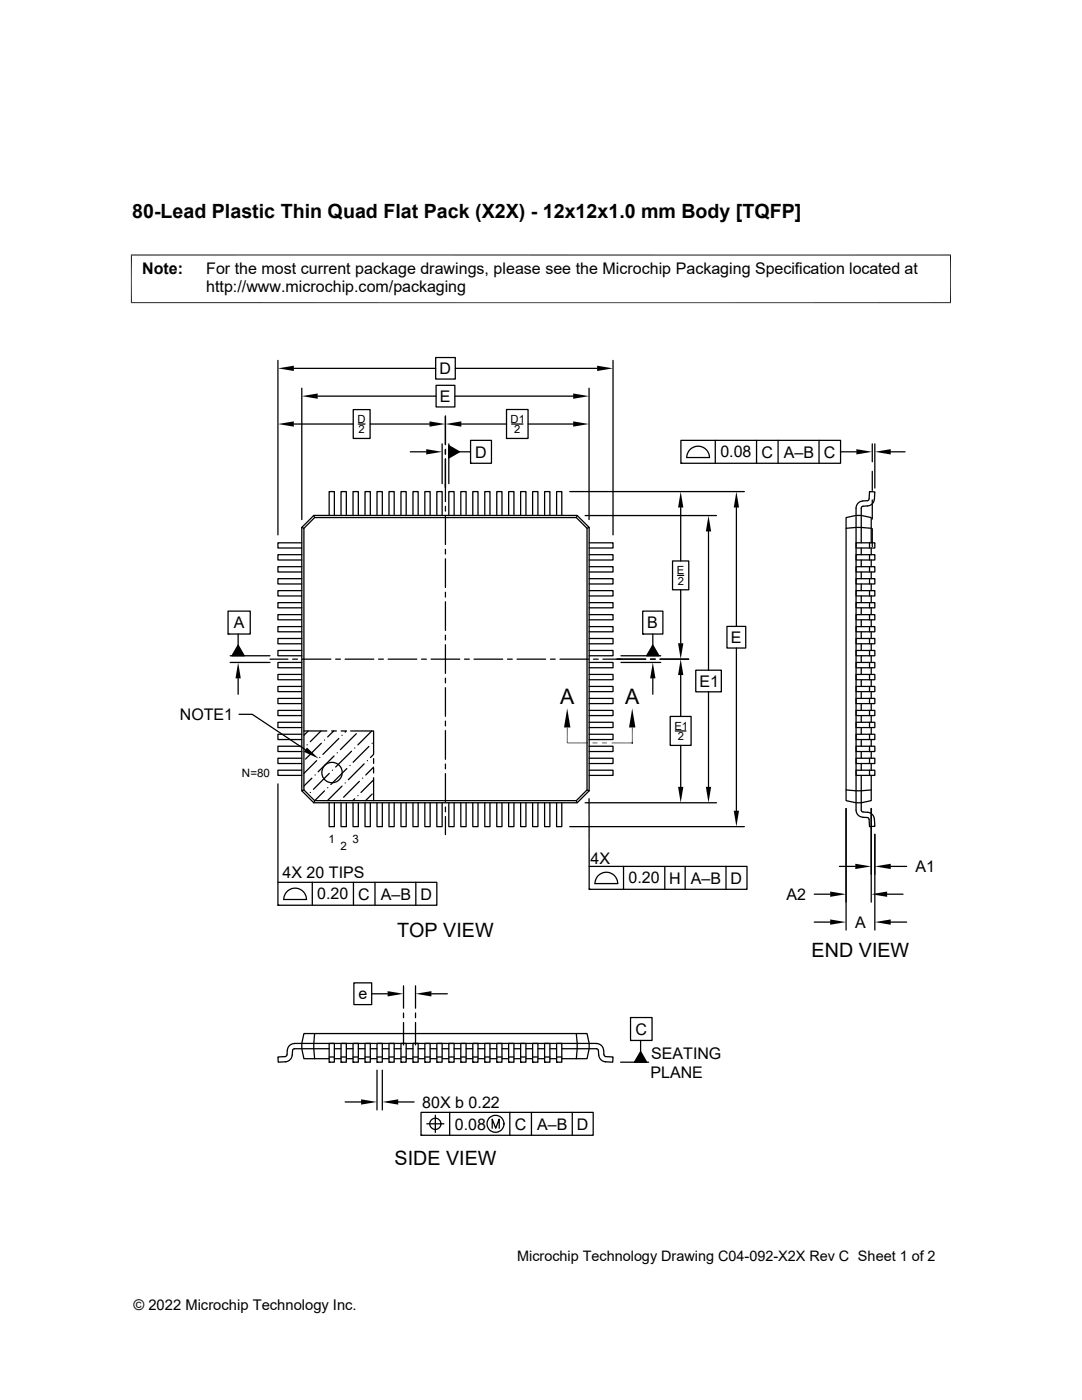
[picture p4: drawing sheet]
<svg xmlns="http://www.w3.org/2000/svg" width="216mm" height="279mm" viewBox="0 0 216 279" stroke-linecap="round" stroke-linejoin="round" font-family="sans-serif">
<g fill="none" stroke="#000" stroke-width=".25">
<path d="M55.5 71.9v34.8M58.6 73.5h28.3M60.2 77.5v26.2M63.4 79.1h23.6M86.9 71.4h3.9v4.2h-3.9zM87 76.9h3.8v4.3h-3.8zM90.8 79.1h23.6M90.8 73.5h28.3M117.5 77.5v26.2M122.3 71.9v34.8M58.6 84.6h11.9M70.5 81.7h3.4v5.8h-3.4z"/>
<path d="M71.5 84.6h1.3M73.9 84.6h11.8M81.9 90.2h3.1M88.2 88.6v7.9M88.9 83v5.7M88.9 89.7v.9M88.9 91.6v8.5M89.6 88.9l2.1 1.3-2.1 1.2zM89.6 88.6v7.9M91.7 90.2h2.2M92.1 84.6h9M93.9 87.9h4.2v4.6h-4.2z"/>
<path d="M93.9 92.5h.1M101.1 81.7h4.3v5.8h-4.3zM102.1 84.6h2.3M105.4 84.6h9M113.7 98.1h34.8M135.9 87.9h31.8v4.6h-31.8zM135.9 92.5h.1M137.8 89.6a2.27 2.27 0 0 1 2.4-.3 2.27 2.27 0 0 1 1.4 2h-4.6l.2-.9zM142.7 87.9v4.6M151 87.9v4.6M155.3 87.9v4.6M163.4 87.9v4.6"/>
<path d="M167.7 90.2h3.2M174.1 88.6v3.6M174.1 94.1v3.8M174.1 99.8v3.8M174.5 99.6a1.42 1.42 0 0 1-1.4 1.4h-1l-.2 .4v6.9M174.5 99.6l.1-1.4-1.1-.1-.1 1.5-.1 .2-.2 .1a2.06 2.06 0 0 0-1.9 .5l-.4 1v60.3a1.43 1.43 0 0 0 1.3 1.4M174.6 88.6v8.8M177.4 90.2h3.2M60.2 105.3l.4 .1M60.2 117.9h-4.7v1h4.7M60.2 115.5h-4.7v1h4.7M60.2 113.1h-4.7v1.1h4.7"/>
<path d="M60.2 110.7h-4.7v1.1h4.7M60.2 108.3h-4.7v1.1h4.7M62.6 102.9l.2 .4M62.6 102.9h52.6l2.4 2.4v52.5l-2.4 2.4h-52.6l-2.4-2.4v-52.5zM62.8 103.3h52.2l2.1 2.1v52.2l-2.1 2.2h-52.2l-2.2-2.2v-52.2zM65.7 102.9v-4.8h1v4.8M68.1 102.9v-4.8h1v4.8M70.4 102.9v-4.8h1.1v4.8M72.8 102.9v-4.8h1.1v4.8M75.2 102.9v-4.8h1.1v4.8M77.6 102.9v-4.8h1.1v4.8M80 102.9v-4.8h1v4.8"/>
<path d="M82.4 102.9v-4.8h1v4.8M84.8 102.9v-4.8h1v4.8M87.2 102.9v-4.8h1v4.8M88.9 101v1M88.9 103v5.7M88.9 109.6v1M88.9 111.5v5.7M88.9 118.2v.9M89.6 102.9v-4.8h1v4.8M91.9 102.9v-4.8h1.1v4.8M94.3 102.9v-4.8h1.1v4.8M96.7 102.9v-4.8h1.1v4.8"/>
<path d="M99.1 102.9v-4.8h1.1v4.8M101.5 102.9v-4.8h1.1v4.8M103.9 102.9v-4.8h1v4.8M106.3 102.9v-4.8h1v4.8M108.7 102.9v-4.8h1v4.8M111.1 102.9v-4.8h1v4.8M115.2 102.9l-.2 .4M116.8 102.9h26.2M117.6 105.3l-.5 .1M117.6 108.3h4.7v1.1h-4.7M117.6 110.7h4.7v1.1h-4.7M117.6 113.1h4.7v1.1h-4.7"/>
<path d="M117.6 115.5h4.7v1h-4.7M117.6 117.9h4.7v1h-4.7M134.2 112h3.2v5.7h-3.2zM135.2 114.8h1.2M135.8 101.3v10.7M135.8 117.7v10.7M141.4 106.1v27.7M146.9 101.3v23.7M168.8 105.4l2-.1 3 .1M170.8 117.9h3.8v1h-3.8zM170.8 115.5h3.8v1h-3.8zM170.8 113.1h3.8v1.1h-3.8z"/>
<path d="M170.8 110.7h3.8v1.1h-3.8zM170.8 108.3h3.8v1.1h-3.8zM171.9 118.9v1.4M171.9 116.5v1.4M171.9 114.2v1.3M171.9 111.8v1.3M171.9 109.4v1.3M173.5 117.9v1M173.5 115.5v1M173.5 113.1v1.1M173.5 110.7v1.1M173.5 108.3v1.1"/>
<path d="M173.8 108.3v-5l-1.9-.4h-1.1l-2 .4v56.5l2 .4h1.1l1.9-.4v-5.1M173.8 118.9v1.4M173.8 116.5v1.4M173.8 114.2v1.3M173.8 111.8v1.3M173.8 109.4v1.3M174.1 105.5v3.6M45.5 122h4.4v4.5h-4.4zM45.5 126.5h.1M45.9 132.2h8M45.9 130.9h8M47.5 126.5v2.3"/>
<path d="M47.5 128.8l1.2 2.1h-2.4zM47.5 135.4v3.2M53.9 131.6h3.5M58.4 131.6h1M60.2 139.4h-4.7v1h4.7M60.2 137h-4.7v1h4.7M60.2 134.6h-4.7v1.1h4.7M60.2 132.2h-4.7v1.1h4.7M60.2 129.8h-4.7v1.1h4.7M60.2 127.4h-4.7v1.1h4.7M60.2 125.1h-4.7v1h4.7M60.2 122.7h-4.7v1h4.7"/>
<path d="M60.2 120.3h-4.7v1h4.7M60.3 131.6h5.7M67 131.6h.9M68.9 131.6h5.7M75.5 131.6h1M77.4 131.6h5.8M84.1 131.6h1M86 131.6h5.7M88.9 120.1v5.7M88.9 126.8v.9M88.9 128.7v5.7M88.9 135.3v1"/>
<path d="M88.9 137.2v5.8M92.7 131.6h.9M94.6 131.6h5.7M101.3 131.6h.9M103.2 131.6h5.7M109.8 131.6h1M111.7 131.6h5.8M117.6 120.3h4.7v1h-4.7M117.6 122.7h4.7v1h-4.7M117.6 125.1h4.7v1h-4.7M117.6 127.4h4.7v1.1h-4.7M117.6 129.8h4.7v1.1h-4.7"/>
<path d="M117.6 132.2h4.7v1.1h-4.7M117.6 134.6h4.7v1.1h-4.7M117.6 137h4.7v1h-4.7M117.6 139.4h4.7v1h-4.7M118.4 131.6h1M120.3 131.6h8.5M123.9 132.2h7.9M123.9 130.9h7.9M128.2 122h4.1v4.5h-4.1zM128.2 126.5h.1M129.8 131.6h.9M130.3 135.4v3.2"/>
<path d="M130.3 128.8l1.2 2.1h-2.5zM130.3 126.5v2.3M131.7 131.6h5.7M135.8 134.7v8.3M138.8 133.8h5.1v4.3h-5.1zM141.4 138.1v18.9M145.1 125h3.7v4.3h-3.7zM146.9 129.3v32.5M170.8 139.4h3.8v1h-3.8zM170.8 137h3.8v1h-3.8zM170.8 134.6h3.8v1.1h-3.8zM170.8 132.2h3.8v1.1h-3.8z"/>
<path d="M170.8 129.8h3.8v1.1h-3.8zM170.8 127.4h3.8v1.1h-3.8zM170.8 125.1h3.8v1h-3.8zM170.8 122.7h3.8v1h-3.8zM170.8 120.3h3.8v1h-3.8zM171.9 138v1.4M171.9 135.7v1.3M171.9 133.3v1.3M171.9 130.9v1.3M171.9 128.5v1.3M171.9 126.1v1.3M171.9 123.7v1.4"/>
<path d="M171.9 121.3v1.4M173.5 139.4v1M173.5 137v1M173.5 134.6v1.1M173.5 132.2v1.1M173.5 129.8v1.1M173.5 127.4v1.1M173.5 125.1v1M173.5 122.7v1M173.5 120.3v1M173.8 138v1.4M173.8 135.7v1.3"/>
<path d="M173.8 133.3v1.3M173.8 130.9v1.3M173.8 128.5v1.3M173.8 126.1v1.3M173.8 123.7v1.4M173.8 121.3v1.4M47.7 142.6h2.6l10.6 7M55.5 156.4v19.7M60.2 153.7h-4.7v1h4.7M60.2 151.3h-4.7v1.1h4.7M60.2 148.9h-4.7v1.1h4.7M60.2 146.5h-4.7v1.1h4.7"/>
<path d="M60.2 144.1h-4.7v1.1h4.7M60.2 141.8h-4.7v1h4.7M60.6 157.6l-.4 .2M60.6 145.9h4.6M61.3 148.7h.1M61.5 145.9l-.9 .8M61.9 158.2h.1M62.2 155.3l-1.6 1.6M62.9 154.7h.1M63.2 151.8l-2.6 2.5M63.8 151.2h.1M64.1 145.9l-2.2 2.1"/>
<path d="M64.1 148.3l-3.1 3.2M64.7 147.7h.1M64.7 157.8l-1.9 2-.2 .4M65.4 157.2h.1M65.7 154.3l-3.2 3.2M66.2 145.9h.9M66.3 153.7h.1M66.6 145.9l-1.2 1.2M66.7 150.9l-3.2 3.1M67.3 150.2h.1M67.6 147.4l-3.2 3.2M67.9 159.7h.1"/>
<path d="M68.1 145.9h.9M68.2 146.7h.1M68.2 156.9l-2.9 2.9M68.9 156.3h.1M69.1 145.9l-.2 .2M69.2 153.4l-3.2 3.2M69.8 152.8h.1M70 145.9h4.5v4.6M70.1 149.9l-3.1 3.2M70.8 149.3h.1M70.8 159.4l-.4 .4M71.1 146.4l-3.2 3.2"/>
<path d="M71.4 158.8h.1M71.7 155.9l-3.1 3.2M72.3 155.3h.1M72.7 152.4l-3.2 3.2M73.3 151.8h.1M73.6 149l-3.1 3.1M74.2 145.9l-2.8 2.8M74.3 148.3h.1M74.3 158.5l-1.4 1.3M74.5 150.6l-.6 .6M74.5 153.1l-1.5 1.6M74.5 151.4v1"/>
<path d="M74.5 153.3v1M74.5 155.2v4.6M74.5 155.6l-2.5 2.6M88.9 143.9v1M88.9 145.8v5.7M88.9 152.5v.9M88.9 154.4v5.7M115 159.8l.2 .4M117.1 157.6l.5 .2M117.5 159.4l.1 13.5M117.6 141.8h4.7v1h-4.7M117.6 144.1h4.7v1.1h-4.7"/>
<path d="M117.6 146.5h4.7v1.1h-4.7M117.6 148.9h4.7v1.1h-4.7M117.6 151.3h4.7v1.1h-4.7M117.6 153.7h4.7v1h-4.7M126.2 148.3h.1M133.7 143h4.2v5.8h-4.2zM134.7 145.9h2.2M135.8 148.8v8.2M168.8 157.6l2 .2 3-.2M170.8 153.7h3.8v1h-3.8zM170.8 151.3h3.8v1.1h-3.8zM170.8 148.9h3.8v1.1h-3.8z"/>
<path d="M170.8 146.5h3.8v1.1h-3.8zM170.8 144.1h3.8v1.1h-3.8zM170.8 141.8h3.8v1h-3.8zM171.9 154.7v7l.2 .3 1 .1a1.42 1.42 0 0 1 1.4 1.3M171.9 150v1.3M171.9 152.4v1.3M171.9 147.6v1.3M171.9 145.2v1.3M171.9 142.8v1.3M171.9 140.4v1.4M173.5 151.3v1.1M173.5 153.7v1"/>
<path d="M173.5 148.9v1.1M173.5 146.5v1.1M173.5 144.1v1.1M173.5 141.8v1M173.8 152.4v1.3M173.8 150v1.3M173.8 147.6v1.3M173.8 145.2v1.3M173.8 142.8v1.3M173.8 140.4v1.4M55.5 176.1h31.7v4.6h-31.7zM57.4 177.8a2.27 2.27 0 0 1 2.4-.3 2.27 2.27 0 0 1 1.4 2h-4.6l.2-.9z"/>
<path d="M62.3 176.1v4.6M65.7 160.2v4.8h1v-4.8M68.1 160.2v4.8h1v-4.8M70.4 160.2v4.8h1.1v-4.8M70.5 176.1v4.6M72.8 160.2v4.8h1.1v-4.8M74.8 176.1v4.6M75.2 160.2v4.8h1.1v-4.8M77.6 160.2v4.8h1.1v-4.8M80 160.2v4.8h1v-4.8M82.4 160.2v4.8h1v-4.8M83 176.1v4.6"/>
<path d="M84.8 160.2v4.8h1v-4.8M87.2 160.2v4.8h1v-4.8M88.9 161.1v.9M88.9 163v3.6M89.6 160.2v4.8h1v-4.8M91.9 160.2v4.8h1.1v-4.8M94.3 160.2v4.8h1.1v-4.8M96.7 160.2v4.8h1.1v-4.8M99.1 160.2v4.8h1.1v-4.8M101.5 160.2v4.8h1.1v-4.8M103.9 160.2v4.8h1v-4.8M106.3 160.2v4.8h1v-4.8"/>
<path d="M108.7 160.2v4.8h1v-4.8M111.1 160.2v4.8h1v-4.8M113.7 165h34.8M116.8 160.2h26.2M117.6 172.9h31.5v4.6h-31.5zM117.6 177.5h.1M119.5 174.6a2.27 2.27 0 0 1 2.4-.3 2.27 2.27 0 0 1 1.4 2h-4.6l.2-.9zM124.4 172.9v4.6M132.7 172.9v4.6M136.7 172.9v4.6M144.9 172.9v4.6M162.5 178.5h3.2"/>
<path d="M167.5 172.9h3.2M168.8 161.4v24.2M172.1 163.1l1.2 .2 .2 1.7 1.1-.1-.1-1.5M173.8 161.4v18.6M174.6 166.5v19.1M177 178.5h3.2M177.7 172.9h3.2M55.5 180.7h.1M70.6 196.2h3.6v4.3h-3.6zM74.2 198.3h3.1M80.5 196.7v4.5M82.9 196.7v4.5"/>
<path d="M86.1 198.3h3.2M162.5 184h3.2M177.7 184h3.2M58.8 208.3a1.45 1.45 0 0 0-1.5 1.3l-.2 1.2-1.6 .1v1.1l1.5-.1a1.45 1.45 0 0 0 1.3-1.3l.1-1.1 .4-.2h6.9M58.8 208.2h60.2M62.8 206.3l-.2 1.9 .2 3.1M65.7 208.2h1v3.8h-1zM65.7 212h.1M65.7 211.3h-5.1l-.4-2v-1.1l.4-1.9h56.5l.5 1.9v1.1l-.5 2h-5M65.7 210.9h1M66.7 211.3h1.4M66.7 209.3h1.4"/>
<path d="M68.1 208.2h1v3.8h-1zM68.1 212h.1M68.1 210.9h1M68.9 219.9h3.2M69.1 209.3h1.3M69.1 211.3h1.3M70.4 208.2h1.1v3.8h-1.1zM70.4 212h.1M70.4 210.9h1.1M71.5 209.3h1.3M71.5 211.3h1.3M72.8 208.2h1.1v3.8h-1.1z"/>
<path d="M72.8 212h.1M72.8 210.9h1.1M73.9 209.3h1.3M73.9 211.3h1.3M75.2 208.2h1.1v3.8h-1.1zM75.2 212h.1M75.2 210.9h1.1M75.2 213.6v7.9M76.3 209.3h1.3M76.3 211.3h1.3M76.3 213.6v7.9M77.6 208.2h1.1v3.8h-1.1z"/>
<path d="M77.6 212h.1M77.6 210.9h1.1M78.7 209.3h1.3M78.7 211.3h1.3M79.5 219.9h3.1M80 208.2h1v3.8h-1zM80 212h.1M80 210.9h1M80.5 202.2v.9M80.5 204.1v4.4M81 209.3h1.4M81 211.3h1.4"/>
<path d="M82.4 208.2h1v3.8h-1zM82.4 212h.1M82.4 210.9h1M82.9 202.2v.9M82.9 204.1v4.4M83.4 209.3h1.4M83.4 211.3h1.4M84.8 208.2h1v3.8h-1zM84.8 212h.1M84.8 210.9h1M85.8 209.3h1.4M85.8 211.3h1.4"/>
<path d="M87.2 208.2h1v3.8h-1zM87.2 212h.1M87.2 210.9h1M88.2 209.3h1.4M88.2 211.3h1.4M89.6 208.2h1v3.8h-1zM89.6 212h.1M89.6 210.9h1M90.6 209.3h1.3M90.6 211.3h1.3M91.9 208.2h1.1v3.8h-1.1zM91.9 212h.1"/>
<path d="M91.9 210.9h1.1M93 209.3h1.3M93 211.3h1.3M94.3 208.2h1.1v3.8h-1.1zM94.3 212h.1M94.3 210.9h1.1M95.4 209.3h1.3M95.4 211.3h1.3M96.7 208.2h1.1v3.8h-1.1zM96.7 212h.1M96.7 210.9h1.1M97.8 209.3h1.3"/>
<path d="M97.8 211.3h1.3M99.1 208.2h1.1v3.8h-1.1zM99.1 212h.1M99.1 210.9h1.1M100.2 209.3h1.3M100.2 211.3h1.3M101.5 208.2h1.1v3.8h-1.1zM101.5 212h.1M101.5 210.9h1.1M102.6 209.3h1.3M102.6 211.3h1.3M103.9 208.2h1v3.8h-1z"/>
<path d="M103.9 212h.1M103.9 210.9h1M104.9 209.3h1.4M104.9 211.3h1.4M106.3 208.2h1v3.8h-1zM106.3 212h.1M106.3 210.9h1M107.3 209.3h1.4M107.3 211.3h1.4M108.7 208.2h1v3.8h-1zM108.7 212h.1M108.7 210.9h1"/>
<path d="M109.7 209.3h1.4M109.7 211.3h1.4M111.1 208.2h1v3.8h-1zM111.1 212h.1M111.1 210.9h1M112.1 209.3h6.9l.4 .3 .1 1a1.42 1.42 0 0 0 1.3 1.3l1.5 .1v-1.1l-1.7-.1-.1-1.2M115 206.3l.2 1.9-.2 3.1M119 208.3a1.43 1.43 0 0 1 1.4 1.3M123.8 212h5.6M125.8 203.1h4.3v4.5h-4.3zM125.8 207.6h.1M127.8 209.9l1.2 2.1h-2.4z"/>
<path d="M127.8 207.6v2.3M84 222h34.4v4.6h-34.4zM84 226.6h.1M85.2 224.3h3.4M86.9 222.6v3.4M89.7 222v4.6M98.2 225.2v-1.8l.7 1.8 .7-1.8v1.8M101.7 222v4.6M106 222v4.6M114.2 222v4.6"/>
<circle cx="66.2" cy="154.2" r="2.04"/>
<circle cx="86.9" cy="224.3" r="1.12"/>
<circle cx="98.9" cy="224.3" r="1.69"/>
</g>
<g fill="#000">
<path d="M55.5 73.5l3.1-.5v1zM60.2 79.1l3.2-.6v1.1zM114.4 78.5l3.1 .6-3.1 .5zM119.1 73l3.2 .5-3.2 .5zM55.5 84.6l3.1-.5v1.1zM85 89.6l3.2 .6-3.2 .5zM85.7 84.1l3.2 .5-3.2 .6zM89.6 88.9l2.1 1.3-2.1 1.2zM88.9 84.6l3.2-.5v1.1zM114.4 84.1l3.1 .5-3.1 .6zM170.9 89.6l3.2 .6-3.2 .5zM174.6 90.2l3.1-.6v1.1z"/>
<path d="M135.8 98.1l.6 3.2h-1.1zM141.4 102.9l.5 3.2h-1.1zM146.9 98.1l.6 3.2h-1.1zM47.5 132.2l.5 3.2h-1zM47.5 128.8l1.2 2.1h-2.4zM130.3 132.2l.5 3.2h-1.1zM130.3 128.8l1.2 2.1h-2.5zM135.3 128.4h1.1l-.6 3.2zM135.8 131.6l.6 3.1h-1.1zM61.2 149.2l2.4 2.2-3-1.3zM113.2 141.4l.6 3.8h-1.3zM118.2 148.2h1l-1 .1z"/>
<path d="M118.2 148.3l1-.1v.1zM120.1 148.2h1l-1 .1zM120.1 148.3l1-.1v.1zM126.2 141.4l.6 3.8h-1.3zM135.3 157h1.1l-.6 3.2zM140.8 157h1.1l-.5 3.2zM146.4 161.8h1.1l-.6 3.2zM165.7 177.9l3.1 .6-3.1 .5zM170.7 172.4l3.1 .5-3.1 .5zM173.8 178.5l3.2-.6v1.1zM174.6 172.9l3.1-.5v1zM77.3 197.8l3.2 .5-3.2 .6z"/>
<path d="M82.9 198.3l3.2-.5v1.1zM165.7 183.5l3.1 .5-3.1 .6zM174.6 184l3.1-.5v1.1zM72.1 219.4l3.1 .5-3.1 .6zM76.3 219.9l3.2-.5v1.1zM127.8 209.9l1.2 2.1h-2.4z"/>
</g>
<path d="M26.1 50.9h163.7M26.2 50.8v9.7M189.7 50.8v9.7M26.1 60.4h163.7M113.2 145.2v3.1h4.1M122 148.3h4.2M126.2 145.2v3.1" fill="none" stroke="#000" stroke-width=".2"/>
<g font-size="4.3">
<text x="111.8" y="140.5">A</text>
<text x="124.7" y="140.5">A</text>
</g>
<g font-size="3.9">
<text x="26.4" y="43.5">80-Lead Plastic Thin Quad Flat Pack (X2X) - 12x12x1.0 mm Body [TQFP]</text>
<text x="79.2" y="187">TOP VIEW</text>
<text x="161.9" y="191">END VIEW</text>
<text x="78.7" y="232.5">SIDE VIEW</text>
</g>
<g font-size="3.2">
<text x="28.4" y="54.7">Note:</text>
<text x="41.1" y="58.3">http://www.microchip.com/packaging</text>
<text x="41.1" y="54.7">For the most current package drawings, please see the Microchip Packaging Specification located at</text>
<text x="87.7" y="74.7">D</text>
<text x="87.8" y="80.2">E</text>
<text x="94.8" y="91.3">D</text>
<text x="143.7" y="91.3">0.08</text>
<text x="151.9" y="91.3">C</text>
<text x="156.4" y="91.3">A–B</text>
<text x="164.4" y="91.3">C</text>
<text x="46.7" y="125.4">A</text>
<text x="129.2" y="125.4">B</text>
<text x="145.8" y="128.3">E</text>
<text x="139.6" y="137.1">E1</text>
<text x="35.9" y="143.7">NOTE1</text>
<text x="117.9" y="172.4">4X</text>
<text x="56.4" y="175.3">4X 20 TIPS</text>
<text x="63.3" y="179.5">0.20</text>
<text x="71.5" y="179.5">C</text>
<text x="76" y="179.5">A–B</text>
<text x="83.9" y="179.5">D</text>
<text x="125.4" y="176.3">0.20</text>
<text x="133.5" y="176.3">H</text>
<text x="137.9" y="176.3">A–B</text>
<text x="145.8" y="176.3">D</text>
<text x="157" y="179.6">A2</text>
<text x="182.7" y="174.1">A1</text>
<text x="170.6" y="185.2">A</text>
<text x="71.5" y="199.5">e</text>
<text x="126.8" y="206.5">C</text>
<text x="129.8" y="215.1">PLANE</text>
<text x="129.9" y="211.3">SEATING</text>
<text x="84.3" y="221">80X b 0.22</text>
<text x="90.7" y="225.4">0.08</text>
<text x="102.7" y="225.4">C</text>
<text x="107.2" y="225.4">A–B</text>
<text x="115.1" y="225.4">D</text>
</g>
<g font-size="2.9">
<text x="103.2" y="251.7">Microchip Technology Drawing C04-092-X2X Rev C Sheet 1 of 2</text>
<text x="26.6" y="261.3">© 2022 Microchip Technology Inc.</text>
</g>
<g font-size="2.3">
<text x="48.3" y="155.1">N=80</text>
<text x="65.6" y="168.2">1</text>
<text x="67.9" y="169.6">2</text>
<text x="70.3" y="168.2">3</text>
</g>
<g font-size="2.2">
<text x="71.3" y="84.3">D</text>
<text x="71.6" y="86.5">2</text>
<text x="101.9" y="84.3">D1</text>
<text x="102.6" y="86.5">2</text>
<text x="135" y="114.6">E</text>
<text x="135.2" y="116.7">2</text>
<text x="134.6" y="145.6">E1</text>
<text x="135.2" y="147.7">2</text>
</g>
</svg>
